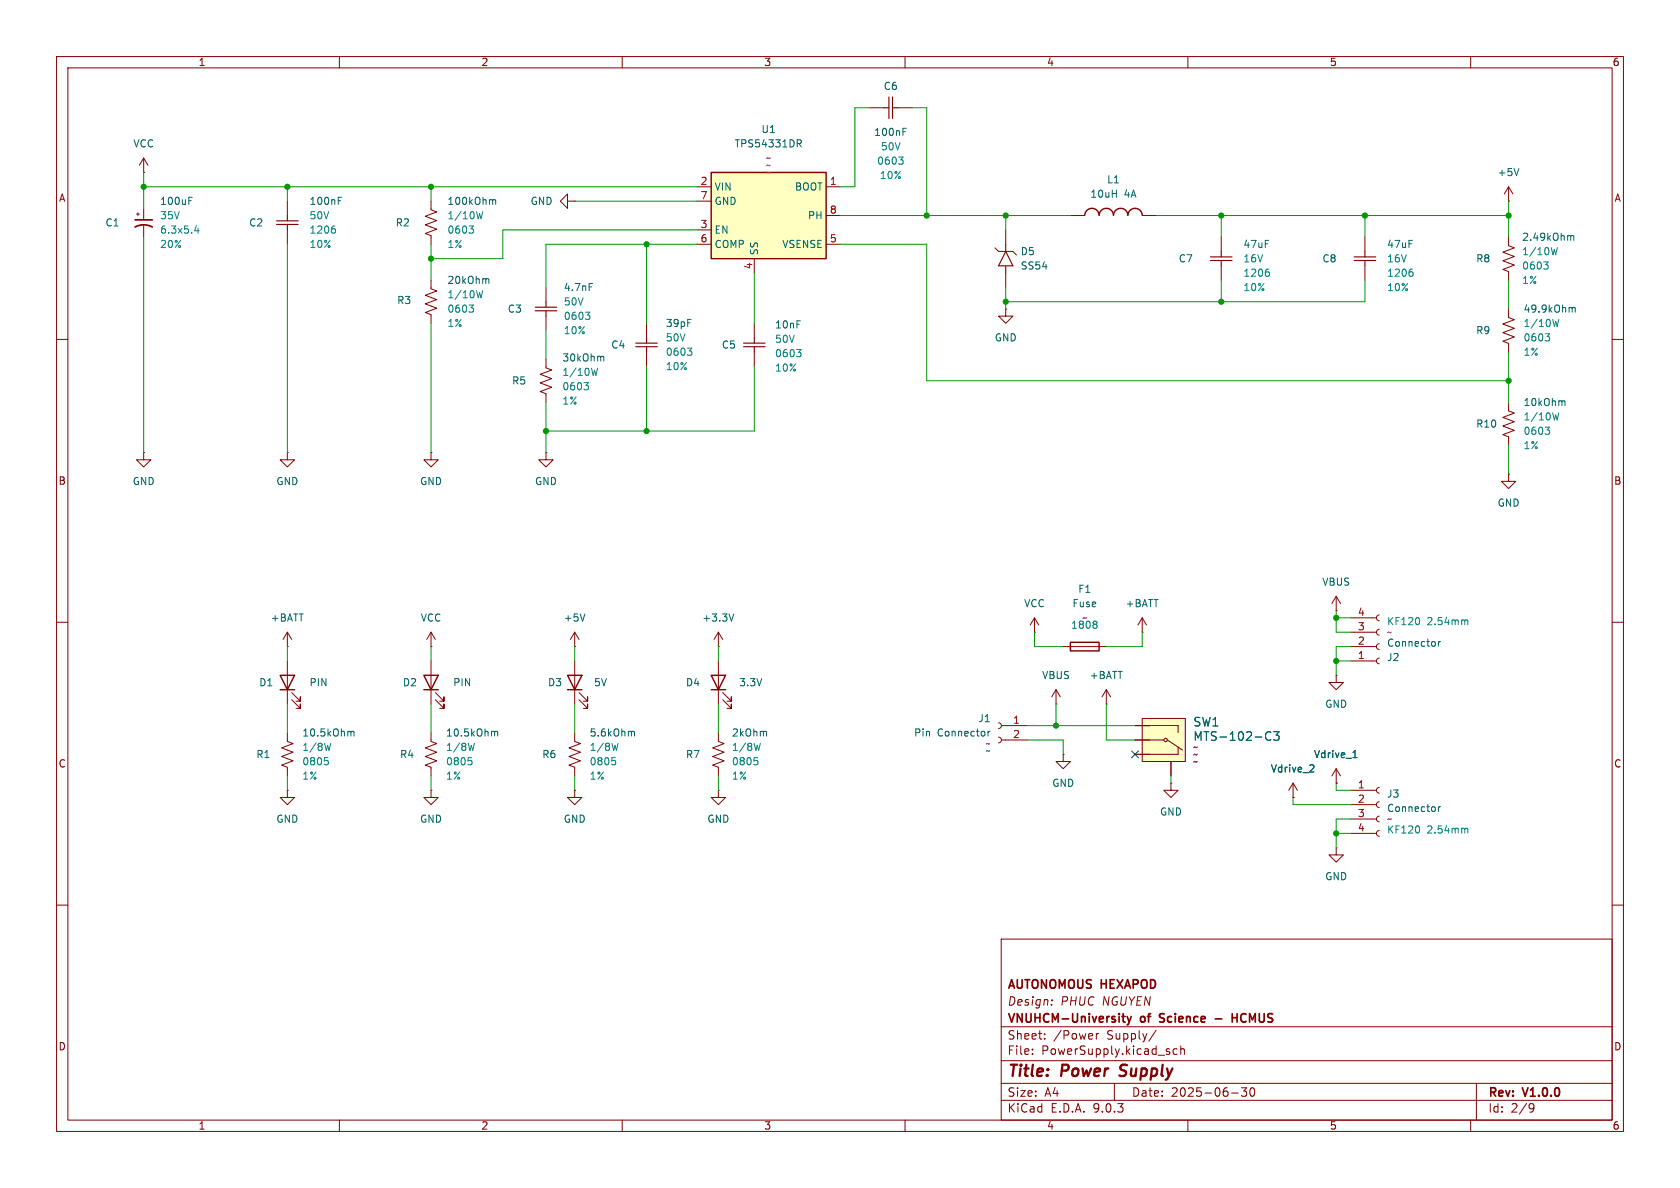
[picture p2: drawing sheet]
<svg xmlns="http://www.w3.org/2000/svg" width="297mm" height="210mm" viewBox="0 0 297 210" stroke-linecap="round" stroke-linejoin="round" font-family="sans-serif">
<g fill="none" stroke="#840000" stroke-width=".18">
<path d="M10 10h277v190h-277zM12 12h273v186h-273zM60 10v2M110 10v2M160 10v2M210 10v2M260 10v2M24.1 37.8h.5M24.4 37.6v.5M25.4 30.5h.1M25.4 27.9v2.6M25.4 36.8v2.1"/>
<path d="M25.4 39.9v2M25.4 27.9l-.8 1.3M25.4 27.9l.8 1.3M50.8 35.6v2.5M76.2 35.6v1.5l1 .4-2 .7 2 .8-2 .8 2 .7-2 .8 1 .4v1.5M100.3 35.6v-1.3l-1.2 1.3 1.2 1.2v-1.2h1.3M101.6 35.6h.1M266.7 35.6h.1M266.7 33l-.8 1.3M266.7 33l.8 1.3M266.7 33v2.6M50.8 40.6v2.6"/>
<path d="M76.2 49.5v1.6l1 .3-2 .8 2 .8-2 .7 2 .8-2 .7 1 .4v1.6M96.5 50.8v2.5M96.5 55.9v2.5M114.3 57.2v2.5M133.3 57.2v2.5M175.9 43.8l.6 .7h2.6l.6 .6M177.8 54.6v1.3h1.3l-1.3 1.3-1.3-1.3h1.3M177.8 54.6h.1M177.8 40.6v2.6M177.8 48.3v2.5M215.9 41.9v2.6M215.9 47v2.5"/>
<path d="M241.3 41.9v2.6M241.3 47v2.5M266.7 41.9v1.5l1 .4-2 .8 2 .7-2 .8 2 .8-2 .7 1 .4v1.5M10 60h2M96.5 63.5v1.5l1 .4-2 .8 2 .7-2 .8 2 .8-2 .7 1 .4v1.5M114.3 62.2v2.6M133.3 62.2v2.6M266.7 71.1v1.5l1 .4-2 .8 2 .7-2 .8 2 .8-2 .7 1 .4v1.5M285 60h2M25.4 80v1.3h1.3l-1.3 1.3-1.3-1.3h1.3M25.4 80h.1M50.8 80v1.3h1.3l-1.3 1.3-1.3-1.3h1.3"/>
<path d="M50.8 80h.1M76.2 80v1.3h1.3l-1.3 1.3-1.3-1.3h1.3M76.2 80h.1M96.5 80v1.3h1.3l-1.3 1.3-1.3-1.3h1.3M96.5 80h.1M266.7 83.8v1.3h1.3l-1.3 1.3-1.3-1.3h1.3M266.7 83.8h.1M10 110h2M50.8 114.3h.1M50.8 111.8v2.5M50.8 111.8l-.8 1.2M50.8 111.8l.8 1.2"/>
<path d="M76.2 114.3h.1M76.2 111.8v2.5M76.2 116.8v7.7M76.2 111.8l-.8 1.2M76.2 111.8l.8 1.2M101.6 114.3h.1M101.6 111.8v2.5M101.6 116.8v7.7M101.6 111.8l-.8 1.2M101.6 111.8l.8 1.2M127 114.3h.1M127 111.8l-.8 1.2"/>
<path d="M127 111.8l.8 1.2M127 111.8v2.5M127 116.8v7.7M236.2 108h.1M236.2 105.4l-.7 1.3M236.2 105.4l.8 1.3M236.2 105.4v2.6M238.8 116.8h4.5M238.8 114.3h4.5M238.8 111.8h4.5M238.8 109.2h4.5M243.8 116.3l-.3 .2-.2 .3 .2 .4 .3 .1"/>
<path d="M243.8 113.8l-.3 .1-.2 .4 .2 .4 .3 .1M243.8 111.3l-.3 .1-.2 .4 .2 .3 .3 .2M243.8 108.7l-.3 .2-.2 .3 .2 .4 .3 .1M285 110h2M50.8 129.5v1.6l1 .3-2 .8 2 .8-2 .7 2 .8-2 .8 1 .3v1.6M50.8 139.7v1.3h1.3l-1.3 1.2-1.3-1.2h1.3M50.8 139.7h.1M76.2 129.5v1.6l1 .3-2 .8 2 .8-2 .7 2 .8-2 .8 1 .3v1.6M76.2 139.7v1.3h1.3l-1.3 1.2-1.3-1.2h1.3M76.2 139.7h.1M77 122.4l1.5 1.6v-.8v.8h-.8M77 123.7l1.5 1.5v-.7v.7h-.8"/>
<path d="M101.6 129.5v1.6l1 .3-2 .8 2 .8-2 .7 2 .8-2 .8 1 .3v1.6M101.6 139.7v1.3h1.3l-1.3 1.2-1.3-1.2h1.3M101.6 139.7h.1M102.4 122.4l1.5 1.6v-.8v.8h-.8M102.4 123.7l1.5 1.5v-.7v.7h-.8M127 139.7v1.3h1.3l-1.3 1.2-1.3-1.2h1.3M127 139.7h.1M127.8 122.4l1.5 1.6v-.8v.8h-.8M127.8 123.7l1.5 1.5v-.7v.7h-.8M10 160h2M177 166h108v32h-108zM185.9 177.6v.1"/>
<path d="M186 176.8v.1M285 160h2M60 198v2M110 198v2M160 198v2M177 194.5h108M177 191.5h108M177 187.5h108M177 181.5h108M182.5 186.3v.1M182.5 185.5v.1M184.7 183.6v.1"/>
<path d="M184.7 182.8v.1M193.8 182.7v1M194.2 182.7l-.2 .1-.2 .2M197 191.5v3M204.4 182.1l-1.3 2M208.1 185.5l-.4-.1-.3 .3v.4l.1 .2h.6M208.7 185.5l.3-.1 .3 .1 .1 .9M208.7 184.9v1.5M210 198v2M217.7 193.2h1.2M219.5 192.3h.9l-.5 .6 .4 .1v.7l-.2 .1h-.4l-.2-.1M221.1 192.4l.2-.1a.81 .81 0 0 1 .6 .6 .81 .81 0 0 1-.3 .8l-.1 .1a.81 .81 0 0 1-.4-1.4z"/>
<path d="M260 198v2M261 191.5v6.5M270.6 195.1l.5 .1a.99 .99 0 0 1-.4 1.4h-.2M271.2 195.7l-.3 .3h-.3"/>
</g>
<path d="M197.9 190.1l.3 .1M198.2 188.4l-.1 .2v.4" fill="none" stroke="#840000" stroke-width=".4"/>
<g fill="none" stroke="#840000" stroke-width=".3">
<path d="M23.9 38.9h3M23.9 40.1a3.2 3.2 0 0 1 3 0M198.3 179.7h.6M199.3 179.7l.3 1M200 179.7l-.4 1M205.1 179.3v.5M217.8 179.2v1.5M217.8 179.9h.9M218.7 179.2v1.5M198.6 180.6l.3 .1M199.6 180.7l-.1 .3-.2 .2M205 180.6l.2 .1"/>
<path d="M214.8 180.1h1.2"/>
</g>
<g fill="none" stroke="#006464" stroke-width=".18">
<path d="M33.4 35.5h.4M33.4 34.9h.6M59.8 35.5h.4M59.8 34.9h.6M87.1 35.4h.5v.7M268.5 29.8l-.4 1.3M86.1 49.3l.3 .1v.7M104.2 50.1h.6M277.6 41.7l.1 .1M277.7 41.8v.7M277.7 41.8l.2-.2 .3 .1v.8M106.4 63l.3 .2v.6"/>
<path d="M276.3 70.9l.4 .1v.7M103.4 108.5l-.4 1.3M129.7 108.5l-.4 1.3M254.3 113.4v.8M254.7 113.4l-.4 .2M62 129.3v.2M62 129.5l.2-.2h.3l.1 .8M62 129.5v.6M87.4 129.3v.2M87.4 129.5l.2-.2h.3l.1 .8M87.4 129.5v.6M111.8 129.3l.4 .2v.6"/>
</g>
<g fill="none" stroke="#008484" stroke-width=".18">
<path d="M34.7 39.9l-.3 .9h.8M59 39.9h.2M82.9 39.9h.8l-.4 .5M85.3 37.4l-.3 1.3-.2-.9-.3 .9M35 40.4v.8M59.1 40.4l.2 .3v.3l-.2 .2M82.9 53.9h.8l-.4 .5M83.5 40.4l.2 .3v.3l-.2 .2M83.5 54.4l.2 .2v.3l-.2 .3M85.3 51.4l-.3 1.2-.2-.9-.3 .9M103.5 55.2h.8l-.4 .5M104 55.7l.3 .2v.3l-.3 .3"/>
<path d="M224.1 47.6h.2M224.2 48.1l.2 .2v.3l-.2 .2M249.5 47.6h.2M249.6 48.1l.2 .2v.3l-.2 .2M272.9 46.3h.8l-.4 .5M273.5 46.8l.2 .2v.3l-.2 .3M275.3 43.8l-.3 1.2-.2-.9-.3 .9M103.2 67.6h.8l-.4 .5M103.8 68.1l.2 .3v.3l-.2 .2M105.7 65.1l-.3 1.3-.3-.9-.2 .9M121.5 61.5h.8l-.4 .5M122.1 62l.2 .3v.3l-.2 .2"/>
<path d="M140.8 61.8h.8l-.4 .5M141.4 62.3l.2 .2v.3l-.2 .3M273.2 75.5h.7l-.4 .5M273.7 76l.2 .2v.3l-.2 .3M275.6 73l-.3 1.2-.3-.9-.2 .9M250.8 109.3l.2 .3-.2 .7M259.1 109.6l.4 .2v.6M57.4 133.9h.6M57.8 134.4l.2 .3v.3l-.2 .2M58.5 131.4l-.3 1.3-.3-.9M82.8 133.9h.6M83.2 134.4l.2 .3v.3l-.2 .2"/>
<path d="M83.9 131.4l-.3 1.3-.3-.9M108.2 133.9h.6M108.6 134.4l.2 .3v.3l-.2 .2M109.3 131.4l-.3 1.3-.3-.9"/>
</g>
<path d="M74.9 119.4h2.6l-1.3 2.5zM100.3 119.4h2.6l-1.3 2.5zM125.7 119.4h2.6l-1.3 2.5zM74.9 121.9h2.6M100.3 121.9h2.6M125.7 121.9h2.6" fill="none" stroke="#840000" stroke-width=".25"/>
<g fill="none" stroke="#840000" stroke-width=".2">
<path d="M48.9 39h3.8M48.9 39.7h3.8M50.8 38.1v.9M50.8 39.7v.9M94.6 54.9h3.8M94.6 54.3h3.8M96.5 53.3v1M96.5 54.9v1M114.3 59.7v1M133.3 59.7v1M177.8 43.2v1.3M177.8 47.1v1.2"/>
<path d="M177.8 44.5l1.3 2.5h-2.6zM214 46.1h3.8M214 45.4h3.8M215.9 44.5v.9M215.9 46.1v.9M239.4 46.1h3.8M239.4 45.4h3.8M241.3 44.5v.9M241.3 46.1v.9M112.4 61.3h3.8M112.4 60.7h3.8M114.3 61.3v.9"/>
<path d="M131.4 61.3h3.9M131.4 60.7h3.9M133.3 61.3v.9"/>
</g>
<path d="M125.7 30.5h20.3v15.2h-20.3z" fill="#ffffc2"/>
<path d="M125.7 30.5h20.3v15.2h-20.3z" fill="none" stroke="#840000" stroke-width=".25"/>
<path d="M153.7 19.1h2.5M158.7 19.1h2.6M123.2 33h2.5M123.2 35.6h2.5M146 33h2.6M146 38.1h2.6M123.2 40.6h2.5M123.2 43.2h2.5M133.3 45.7v2.6M146 43.2h2.6M207 138.4v1.3h1.3l-1.3 1.3-1.3-1.3h1.3M207 138.4h.1" fill="none" stroke="#840000" stroke-width=".18"/>
<path d="M140.9 24.7h.5l.3 .3-.2 .3-.6 .1M141.2 25.4l.5 .6M159.6 23.3h.5M159.6 22.7h.6" fill="none" stroke="#006464" stroke-width=".18"/>
<path d="M156.2 19.1h.9M157.1 17.1v3.9M157.8 19.1h.9M157.8 17.1v3.9" fill="none" stroke="#840000" stroke-width=".2"/>
<path d="M158.9 27.8h.8l-.5 .4M159.4 28.2l.3 .3v.3l-.3 .2" fill="none" stroke="#008484" stroke-width=".18"/>
<g fill="#ffffc2">
<path d="M201.9 127h7.6v7.6h-7.6z"/>
<path d="M208.3 132.1v1.3z"/>
</g>
<g fill="none" stroke="#840000" stroke-width=".18">
<path d="M189.2 38.1h2.6M201.9 38.1h2.6M266.7 54.6v1.5l1 .4-2 .8 2 .7-2 .8 2 .8-2 .7 1 .4v1.5M50.8 116.8v7.7M182.9 111.8h.1M182.9 109.2l-.8 1.3M182.9 109.2l.7 1.3M182.9 109.2v2.6M188 114.3h7.6M201.9 111.8h.1M201.9 109.2l-.7 1.3M201.9 109.2l.8 1.3"/>
<path d="M201.9 109.2v2.6M236.2 119.4v1.3h1.3l-1.3 1.2-1.3-1.2h1.3M236.2 119.4h.1M51.6 122.4l1.5 1.6v-.8v.8h-.8M51.6 123.7l1.5 1.5v-.7v.7h-.8M127 129.5v1.6l1 .3-2 .8 2 .8-2 .7 2 .8-2 .8 1 .3v1.6M176.5 127.8l.4 .1 .1 .4-.1 .3-.4 .2M176.5 130.3l.4 .2 .1 .3-.1 .4-.4 .1M177 128.3h4.6M177 130.8h4.6M186.7 124.5h.1M186.7 121.9l-.8 1.3"/>
<path d="M186.7 121.9l.8 1.3M186.7 121.9v2.6M188 133.4v1.2h1.2l-1.2 1.3-1.3-1.3h1.3M188 133.4h.1M195.6 124.5h.1M195.6 121.9l-.8 1.3M195.6 121.9l.7 1.3M195.6 121.9v2.6M200.7 128.3h7.6v1.2M200.7 130.8h5M201.9 127h7.6v7.6h-7.6zM206.4 130.8l2.6 1.8"/>
<path d="M207 134.6v2.6M208.3 132.1v1.3h-7.6M228.6 138.4l-.8 1.3M228.6 138.4l.8 1.3M228.6 138.4v2.6M236.2 138.4h.1M236.2 135.9l-.7 1.3M236.2 135.9l.8 1.3M236.2 135.9v2.5M238.8 139.7h4.5M243.8 139.2l-.3 .1-.2 .4 .2 .4 .3 .1M228.6 141h.1"/>
<path d="M236.2 149.9v1.2h1.3l-1.3 1.3-1.3-1.3h1.3M236.2 149.9h.1M238.8 142.2h4.5M238.8 144.8h4.5M238.8 147.3h4.5M243.8 141.7l-.3 .2-.2 .3 .2 .4 .3 .1M243.8 144.3l-.3 .1-.2 .4 .2 .3 .3 .2M243.8 146.8l-.3 .2-.2 .3 .2 .4 .3 .1"/>
<circle cx="206.1" cy="130.8" r=".3"/>
</g>
<g fill="none" stroke="#006464" stroke-width=".18">
<path d="M277.9 54.4v.1M277.9 54.5v.7M277.9 54.5l.2-.2 .3 .1 .1 .8M135.4 129.3l.1 .8M174.7 129.3v.8M175 129.3l-.3 .2M224.7 129.5a.61 .61 0 0 0-.8 0 .61 .61 0 0 0-.2 .7 .57 .57 0 0 0 .3 .6 .57 .57 0 0 0 .7-.1M225.2 129.3h.9l-.5 .6 .4 .2v.6l-.2 .2h-.4l-.2-.2M232 135.2l.3 .2-.1 .3-.7 .8h.8M239.2 133.9h.7M239.4 132.8l.1-.1v1.2M254.3 142.6v.9"/>
<path d="M254.7 142.6l-.4 .2"/>
</g>
<path d="M273.2 59h.7l-.4 .5M273.7 59.5l.2 .2v.3l-.2 .3M275.6 56.5l-.3 1.2-.3-.9-.2 .9M193.7 109.8l.2 .2-.2 .3 .2 .3v.2l-.2 .3M133.3 133.9h.6M133.8 134.4l.2 .3v.3l-.2 .2M134.4 131.4l-.3 1.3-.2-.9M250.8 146.1l.2 .4-.2 .6M259.1 146.4l.4 .2v.7" fill="none" stroke="#008484" stroke-width=".18"/>
<path d="M191.8 38a1.27 1.27 0 0 1 1.2-1.2 1.27 1.27 0 0 1 1.3 1.2 1.27 1.27 0 0 1 1.3-1.2 1.27 1.27 0 0 1 1.2 1.2 1.27 1.27 0 0 1 1.3-1.2 1.27 1.27 0 0 1 1.3 1.2 1.27 1.27 0 0 1 1.3-1.2 1.27 1.27 0 0 1 1.2 1.2M49.5 119.4h2.6l-1.3 2.5zM189.2 113.5h5.1v1.6h-5.1zM49.5 121.9h2.6" fill="none" stroke="#840000" stroke-width=".25"/>
<g fill="none" stroke="#009600" stroke-width=".18">
<path d="M153.7 19.1h-2.6v13.9h-2.5M161.3 19.1h2.5v19M25.4 30.5v6.3M25.4 33h97.8M50.8 33v2.6M76.2 33v2.6M101.6 35.6h21.6M148.6 38.1h40.6M177.8 38.1v2.5M204.5 38.1h62.2M215.9 38.1v3.8M241.3 38.1v3.8"/>
<path d="M266.7 35.6v6.3M25.4 41.9v38.1M50.8 43.2v36.8M76.2 43.2v6.3M76.2 57.2v22.8M96.5 58.4v5.1M114.3 43.2v14M123.2 43.2h-26.7v7.6M123.2 40.6h-34.3v5.1h-12.7M133.3 48.3v8.9M148.6 43.2h15.2v24.1h102.9M177.8 50.8v3.8"/>
<path d="M215.9 49.5v3.8M241.3 49.5v3.8h-63.5M266.7 49.5v5.1M96.5 71.1v8.9M114.3 64.8v11.4M133.3 64.8v11.4h-36.8M266.7 62.2v8.9M266.7 78.7v5.1M50.8 114.3v2.5M76.2 114.3v2.5M101.6 114.3v2.5M127 114.3v2.5"/>
<path d="M182.9 111.8v2.5h5.1M201.9 111.8v2.5h-6.3M236.2 109.2h2.6M236.2 108v3.8h2.6M236.2 116.8h2.6M238.8 114.3h-2.6v5.1M50.8 124.5v5M50.8 137.2v2.5M76.2 124.5v5M76.2 137.2v2.5M101.6 124.5v5M101.6 137.2v2.5"/>
<path d="M127 124.5v5M127 137.2v2.5M181.6 130.8h6.4v2.6M181.6 128.3h19.1M186.7 124.5v3.8M195.6 124.5v6.3h5.1M207 137.2v1.2M236.2 138.4v1.3h2.6M228.6 141v1.2h10.2M236.2 147.3h2.6M238.8 144.8h-2.6v5.1"/>
</g>
<path d="M200.1 132.7l1.2 1.3M201.3 132.7l-1.2 1.3" fill="none" stroke="#000084" stroke-width=".18"/>
<g fill="#009600" stroke="#009600" stroke-width=".18">
<circle cx="25.4" cy="33" r=".46"/>
<circle cx="114.3" cy="43.2" r=".46"/>
<circle cx="114.3" cy="76.2" r=".46"/>
<circle cx="96.5" cy="76.2" r=".46"/>
<circle cx="76.2" cy="33" r=".46"/>
<circle cx="76.2" cy="45.7" r=".46"/>
<circle cx="50.8" cy="33" r=".46"/>
<circle cx="215.9" cy="38.1" r=".46"/>
<circle cx="215.9" cy="53.3" r=".46"/>
<circle cx="236.2" cy="109.2" r=".46"/>
<circle cx="241.3" cy="38.1" r=".46"/>
<circle cx="266.7" cy="38.1" r=".46"/>
<circle cx="266.7" cy="67.3" r=".46"/>
<circle cx="177.8" cy="53.3" r=".46"/>
<circle cx="177.8" cy="38.1" r=".46"/>
<circle cx="163.8" cy="38.1" r=".46"/>
<circle cx="236.2" cy="147.3" r=".46"/>
<circle cx="186.7" cy="128.3" r=".46"/>
<circle cx="236.2" cy="116.8" r=".46"/>
</g>
<g font-size="2.8" fill="#840000">
<text x="178" y="190.9">Title:</text>
<text x="187.7" y="190.9">Power</text>
<text x="198.8" y="190.9">Supply</text>
</g>
<g font-size="2.1" fill="#006464">
<text x="210.9" y="128.6">SW1</text>
<text x="210.9" y="131.2">MTS-102-C3</text>
</g>
<g font-size="2.1" fill="#840000">
<text x="178" y="178">Design:</text>
<text x="178" y="175.2">AUTONOMOUS HEXAPOD</text>
<text x="187.4" y="178">PHUC NGUYEN</text>
<text x="178" y="184">Sheet:</text>
<text x="178" y="181.2">VNUHCM-University</text>
<text x="186.2" y="184">/Power</text>
<text x="195.7" y="184">Supply/</text>
<text x="201.7" y="181.2">of</text>
<text x="205.7" y="181.2">Science</text>
<text x="219.7" y="181.2">HCMUS</text>
<text x="178" y="186.7">File:</text>
<text x="184.1" y="186.7">PowerSupply.kicad_sch</text>
<text x="178" y="196.9">KiCad</text>
<text x="178" y="194.1">Size:</text>
<text x="184.7" y="194.1">A4</text>
<text x="185.7" y="196.9">E.D.A.</text>
<text x="193.3" y="196.9">9.0.3</text>
<text x="200" y="194.1">Date:</text>
<text x="207" y="194.1">2025-06-30</text>
<text x="263" y="194.3">Rev:</text>
<text x="263" y="196.9">Id:</text>
<text x="267.1" y="196.9">2/9</text>
<text x="269.4" y="194.3">V1.0.0</text>
</g>
<g font-size="1.8" fill="#840000">
<text x="35" y="11.9">1</text>
<text x="85" y="11.9">2</text>
<text x="135" y="11.9">3</text>
<text x="185" y="11.9">4</text>
<text x="235" y="11.9">5</text>
<text x="285" y="11.9">6</text>
<text x="10.3" y="35.9">A</text>
<text x="285.3" y="35.9">A</text>
<text x="10.3" y="85.9">B</text>
<text x="285.3" y="85.9">B</text>
<text x="10.3" y="135.9">C</text>
<text x="285.3" y="135.9">C</text>
<text x="10.3" y="185.9">D</text>
<text x="285.3" y="185.9">D</text>
<text x="35" y="199.9">1</text>
<text x="85" y="199.9">2</text>
<text x="135" y="199.9">3</text>
<text x="185" y="199.9">4</text>
<text x="235" y="199.9">5</text>
<text x="285" y="199.9">6</text>
</g>
<g font-size="1.8" fill="#006464">
<text x="156.1" y="16.1">C6</text>
<text x="134.5" y="23.7">U1</text>
<text x="23.5" y="26.3">VCC</text>
<text x="129.8" y="26.3">TPS54331DR</text>
<text x="154.4" y="24.2">100nF</text>
<text x="126.2" y="33.9">VIN</text>
<text x="140.4" y="33.9">BOOT</text>
<text x="192.7" y="35.2">10uH</text>
<text x="195.6" y="32.6">L1</text>
<text x="198.7" y="35.2">4A</text>
<text x="264.7" y="31.3">+5V</text>
<text x="18.6" y="40.2">C1</text>
<text x="28.2" y="36.4">100uF</text>
<text x="44" y="40.2">C2</text>
<text x="54.6" y="36.4">100nF</text>
<text x="69.9" y="40.2">R2</text>
<text x="79" y="36.4">100kOhm</text>
<text x="93.7" y="36.4">GND</text>
<text x="126.2" y="36.4">GND</text>
<text x="126.2" y="41.5">EN</text>
<text x="142.7" y="39">PH</text>
<text x="126.2" y="44">COMP</text>
<text x="134.2" y="45.2" transform="rotate(-90 134.2 45.2)">SS</text>
<text x="138.2" y="44">VSENSE</text>
<text x="180.3" y="45.3">D5</text>
<text x="180.3" y="47.9">SS54</text>
<text x="208.3" y="46.6">C7</text>
<text x="219.7" y="44">47uF</text>
<text x="233.7" y="46.6">C8</text>
<text x="245.1" y="44">47uF</text>
<text x="260.9" y="46.6">R8</text>
<text x="269" y="42.8">2.49kOhm</text>
<text x="70.1" y="53.9">R3</text>
<text x="79" y="50.4">20kOhm</text>
<text x="99.6" y="51.7">4.7nF</text>
<text x="89.7" y="55.5">C3</text>
<text x="117.6" y="58">39pF</text>
<text x="136.9" y="58.3">10nF</text>
<text x="260.9" y="59.3">R9</text>
<text x="269.2" y="55.5">49.9kOhm</text>
<text x="99.3" y="64.1">30kOhm</text>
<text x="108" y="61.8">C4</text>
<text x="127.5" y="61.8">C5</text>
<text x="175.8" y="60.6">GND</text>
<text x="90.4" y="68.2">R5</text>
<text x="269.2" y="72">10kOhm</text>
<text x="260.9" y="75.8">R10</text>
<text x="23.4" y="86">GND</text>
<text x="48.8" y="86">GND</text>
<text x="74.2" y="86">GND</text>
<text x="94.5" y="86">GND</text>
<text x="264.7" y="89.8">GND</text>
<text x="181" y="107.5">VCC</text>
<text x="189.5" y="107.5">Fuse</text>
<text x="190.5" y="105">F1</text>
<text x="198.9" y="107.5">+BATT</text>
<text x="233.7" y="103.7">VBUS</text>
<text x="47.8" y="110.1">+BATT</text>
<text x="74.3" y="110.1">VCC</text>
<text x="99.6" y="110.1">+5V</text>
<text x="124.1" y="110.1">+3.3V</text>
<text x="245.1" y="117.1">J2</text>
<text x="245.1" y="114.5">Connector</text>
<text x="45.7" y="121.5">D1</text>
<text x="54.6" y="121.5">PIN</text>
<text x="71.1" y="121.5">D2</text>
<text x="80" y="121.5">PIN</text>
<text x="96.8" y="121.5">D3</text>
<text x="104.9" y="121.5">5V</text>
<text x="121.2" y="121.5">D4</text>
<text x="130.6" y="121.5">3.3V</text>
<text x="184.1" y="120.2">VBUS</text>
<text x="192.5" y="120.2">+BATT</text>
<text x="234.2" y="125.3">GND</text>
<text x="53.3" y="130.4">10.5kOhm</text>
<text x="78.7" y="130.4">10.5kOhm</text>
<text x="104.1" y="130.4">5.6kOhm</text>
<text x="129.3" y="130.4">2kOhm</text>
<text x="161.5" y="130.4">Pin</text>
<text x="165.7" y="130.4">Connector</text>
<text x="172.9" y="127.9">J1</text>
<text x="45.2" y="134.2">R1</text>
<text x="70.6" y="134.2">R4</text>
<text x="95.8" y="134.2">R6</text>
<text x="121.2" y="134.2">R7</text>
<text x="224.6" y="136.8">Vdrive_2</text>
<text x="232.2" y="134.2">Vdrive_1</text>
<text x="185.9" y="139.3">GND</text>
<text x="245.1" y="141.2">J3</text>
<text x="245.1" y="143.7">Connector</text>
<text x="48.8" y="145.6">GND</text>
<text x="74.2" y="145.6">GND</text>
<text x="99.6" y="145.6">GND</text>
<text x="125" y="145.6">GND</text>
<text x="205" y="144.4">GND</text>
<text x="234.2" y="155.8">GND</text>
</g>
<g font-size="1.8" fill="#840084">
<text x="135.3" y="28.8">~</text>
<text x="135.3" y="30.1">~</text>
<text x="135.3" y="31.3">~</text>
<text x="245.1" y="112.6">~</text>
<text x="174.1" y="132.3">~</text>
<text x="210.8" y="132.9">~</text>
<text x="210.8" y="134.2">~</text>
<text x="210.8" y="135.5">~</text>
<text x="245.1" y="145.6">~</text>
</g>
<g font-size="1.8" fill="#008484">
<text x="155" y="29.3">0603</text>
<text x="155.6" y="26.8">50V</text>
<text x="155.4" y="31.9">10%</text>
<text x="28.2" y="41.5">6.3x5.4</text>
<text x="28.2" y="39">35V</text>
<text x="54.6" y="39">50V</text>
<text x="54.6" y="41.5">1206</text>
<text x="79" y="39">1/10W</text>
<text x="79" y="41.5">0603</text>
<text x="28.2" y="44">20%</text>
<text x="54.6" y="44">10%</text>
<text x="79" y="44">1%</text>
<text x="219.7" y="46.6">16V</text>
<text x="245.1" y="46.6">16V</text>
<text x="269" y="45.3">1/10W</text>
<text x="269" y="47.9">0603</text>
<text x="79" y="52.9">1/10W</text>
<text x="219.7" y="49.1">1206</text>
<text x="219.7" y="51.7">10%</text>
<text x="245.1" y="49.1">1206</text>
<text x="245.1" y="51.7">10%</text>
<text x="269" y="50.4">1%</text>
<text x="79" y="58">1%</text>
<text x="79" y="55.5">0603</text>
<text x="99.6" y="54.2">50V</text>
<text x="99.6" y="56.7">0603</text>
<text x="99.6" y="59.3">10%</text>
<text x="269.2" y="58">1/10W</text>
<text x="117.6" y="60.6">50V</text>
<text x="117.6" y="63.1">0603</text>
<text x="117.6" y="65.6">10%</text>
<text x="136.9" y="60.8">50V</text>
<text x="136.9" y="63.3">0603</text>
<text x="136.9" y="65.9">10%</text>
<text x="269.2" y="63.1">1%</text>
<text x="269.2" y="60.6">0603</text>
<text x="99.3" y="71.7">1%</text>
<text x="99.3" y="66.6">1/10W</text>
<text x="99.3" y="69.2">0603</text>
<text x="269.2" y="74.5">1/10W</text>
<text x="269.2" y="77.1">0603</text>
<text x="269.2" y="79.6">1%</text>
<text x="189.2" y="111.4">1808</text>
<text x="191.2" y="110.1">~</text>
<text x="245.1" y="110.7">KF120</text>
<text x="252.3" y="110.7">2.54mm</text>
<text x="53.3" y="132.9">1/8W</text>
<text x="53.3" y="135.5">0805</text>
<text x="78.7" y="132.9">1/8W</text>
<text x="78.7" y="135.5">0805</text>
<text x="104.1" y="132.9">1/8W</text>
<text x="104.1" y="135.5">0805</text>
<text x="129.3" y="132.9">1/8W</text>
<text x="129.3" y="135.5">0805</text>
<text x="174.1" y="133.6">~</text>
<text x="53.3" y="138">1%</text>
<text x="78.7" y="138">1%</text>
<text x="104.1" y="138">1%</text>
<text x="129.3" y="138">1%</text>
<text x="245.1" y="147.5">KF120</text>
<text x="252.3" y="147.5">2.54mm</text>
</g>
<g font-size="1.8" fill="#a90000">
<text x="123.8" y="32.8">2</text>
<text x="123.8" y="35.3">7</text>
<text x="146.6" y="32.8">1</text>
<text x="123.8" y="40.4">3</text>
<text x="146.6" y="37.8">8</text>
<text x="123.8" y="42.9">6</text>
<text x="133.1" y="47.7" transform="rotate(-90 133.1 47.7)">4</text>
<text x="146.6" y="42.9">5</text>
<text x="240" y="111.5">3</text>
<text x="240" y="109">4</text>
<text x="240" y="116.6">1</text>
<text x="240" y="114">2</text>
<text x="179" y="128">1</text>
<text x="179" y="130.6">2</text>
<text x="240" y="139.4">1</text>
<text x="240" y="142">2</text>
<text x="240" y="144.5">3</text>
<text x="240" y="147.1">4</text>
</g>
</svg>
